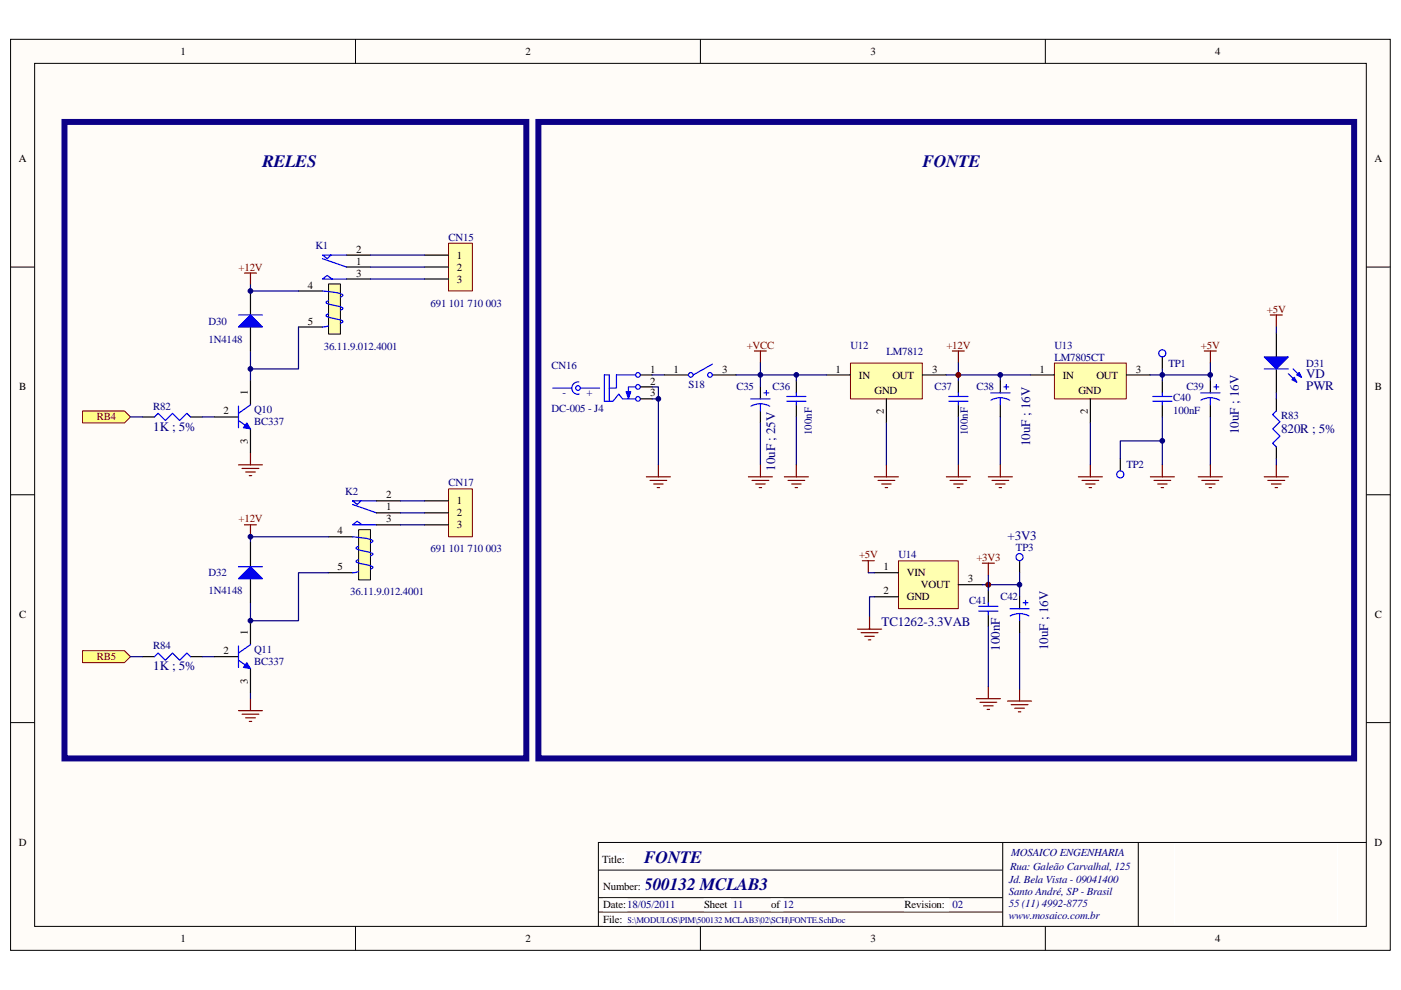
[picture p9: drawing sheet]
<svg xmlns="http://www.w3.org/2000/svg" width="297mm" height="210mm" viewBox="0 0 297 210" stroke-linecap="round" stroke-linejoin="round" font-family="sans-serif">
<path d="M2.3 8.4h292.5v193.2h-292.5z" fill="#fffcf8"/>
<path d="M2.2 8.3h292.6v193.3h-292.6z" fill="none" stroke="#000" stroke-width=".21"/>
<path d="M7.4 13.5h282.3v183h-282.3z" fill="#fffcf8"/>
<g fill="none" stroke="#000" stroke-width=".21">
<path d="M7.3 13.4h282.4v183.1h-282.4zM75.4 8.3v5.1M148.5 8.3v5.1M221.6 8.3v5.1M2.2 56.6h5.1M289.7 56.6h5.1M2.2 104.9h5.1M289.7 104.9h5.1M2.2 153.3h5.1M289.7 153.3h5.1M75.4 196.5v5.1M148.5 196.5v5.1"/>
<path d="M221.6 196.5v5.1"/>
</g>
<g fill="#000080" stroke="#000080" stroke-width=".21">
<circle cx="203.2" cy="79.5" r=".5"/>
<circle cx="209.5" cy="124" r=".49"/>
</g>
<path d="M127.7 181h5v2.5h-5z" fill="#fff"/>
<path d="M127.7 181h5v2.5h-5z" fill="none" stroke="#fff" stroke-width=".21"/>
<path d="M127.9 186.9h8.9v2.5h-8.9z" fill="#fff"/>
<path d="M127.9 186.9h8.9v2.5h-8.9z" fill="none" stroke="#fff" stroke-width=".21"/>
<path d="M127.9 193.7h5.1v2.5h-5.1z" fill="#fff"/>
<path d="M127.9 193.7h5.1v2.5h-5.1z" fill="none" stroke="#fff" stroke-width=".21"/>
<path d="M212.6 178.7v17.8M241.3 178.7v17.8M289.7 178.7h-162.8v17.8M126.9 184.6h85.7M126.9 190.4h85.7M126.9 193.4h85.7" fill="none" stroke="#000" stroke-width=".21"/>
<path d="M127.9 190.7h5.1v2.5h-5.1z" fill="#fff"/>
<path d="M127.9 190.7h5.1v2.5h-5.1z" fill="none" stroke="#fff" stroke-width=".21"/>
<path d="M149.3 190.7h5.6v2.5h-5.6z" fill="#fff"/>
<path d="M149.3 190.7h5.6v2.5h-5.6z" fill="none" stroke="#fff" stroke-width=".21"/>
<path d="M163.6 190.7h2.4v2.5h-2.4z" fill="#fff"/>
<path d="M163.5 190.7h2.5v2.5h-2.5z" fill="none" stroke="#fff" stroke-width=".21"/>
<path d="M191.8 190.7h9.3v2.5h-9.3z" fill="#fff"/>
<path d="M249 179h34.6v17h-34.6zM191.8 190.7h9.3v2.5h-9.3z" fill="none" stroke="#fff" stroke-width=".21"/>
<path d="M255.3 74.4h2.6M256.6 74.4v2.6M246.4 98.6v2.5M243.9 101.1h5.1M244.7 101.9h3.5M245.4 102.7h2.1M246.2 103.4h.5" fill="none" stroke="#800000" stroke-width=".25"/>
<path d="M246.4 75.7v2.6M237.5 97.3v2.6M246.4 80.8v2.5M246.4 85.9v2.5" fill="none" stroke="#000" stroke-width=".25"/>
<g fill="none" stroke="#00f" stroke-width=".25">
<path d="M244.4 84.1h4.1M244.4 85.1h4.1M246.4 83.3v.8M246.4 85.1v.8"/>
<circle cx="246.4" cy="74.9" r=".75"/>
<circle cx="237.5" cy="100.6" r=".75"/>
</g>
<path d="M256.6 77v3.8M256.6 79.5h-10.2v1.3M256.6 88.4v10.2" fill="none" stroke="#000080" stroke-width=".25"/>
<path d="M223.6 77h15.2v7.6h-15.2z" fill="#ffffb0"/>
<path d="M223.6 77h15.2v7.6h-15.2z" fill="none" stroke="#800000" stroke-width=".21"/>
<g fill="none" stroke="#000" stroke-width=".25">
<path d="M135.8 79.5h2.5M218.5 79.5h5M238.8 79.5h5.1M270.6 70.6v5.1M270.6 78.3v5M135.8 84.6h2.5M135.8 82.1h2.5M161.2 82.1v2.5M161.2 87.2v2.5M203.2 80.8v2.5M203.2 85.9v2.5M231.2 84.6v5.1"/>
<path d="M270.6 84.6v2.6M270.6 94.8v2.5"/>
</g>
<path d="M138.3 79.5h2.6M218.5 79.5h-6.4v1.3M246.4 78.3v1.2h-2.5M270.6 69.4v1.2M138.3 82.1h1.3v16.5M138.3 84.6h1.3M161.2 89.7v8.9M203.2 88.4v10.2M231.2 89.7v8.9M270.6 83.3v1.3M270.6 97.3v1.3" fill="none" stroke="#000080" stroke-width=".25"/>
<g fill="none" stroke="#800000" stroke-width=".25">
<path d="M160 74.4h2.5M161.2 74.4v2.6M269.3 66.8h2.6M270.6 66.8v2.6M139.6 98.6v2.5M161.2 98.6v2.5M203.2 98.6v2.5M231.2 98.6v2.5M270.6 98.6v2.5M137.1 101.1h5M137.8 101.9h3.6M138.6 102.7h2"/>
<path d="M139.3 103.4h.5M158.7 101.1h5.1M159.4 101.9h3.6M160.2 102.7h2M161 103.4h.5M200.7 101.1h5M201.4 101.9h3.6M202.2 102.7h2M202.9 103.4h.6M228.6 101.1h5.1M229.4 101.9h3.6M230.2 102.7h2"/>
<path d="M230.9 103.4h.5M268.1 101.1h5.1M268.8 101.9h3.6M269.6 102.7h2M270.3 103.4h.6"/>
</g>
<g fill="none" stroke="#00f" stroke-width=".25">
<path d="M134.8 79.5h-4.1v2.8h-1.5M268.1 78.3h5.1M273.2 79.3l1.7 1.7M274.2 78.3l1.7 1.7M117.2 82.3h4.1M122.7 81a1.31 1.31 0 0 0-1.5 1.3 1.31 1.31 0 0 0 1.6 1.3M123.1 82.3h4M134.8 82.1h-1.6v2M134.8 84.6h-2.8l-.8-1-1.3 1.5h-1.8v-5.6h1.1v5.6M159.2 84.6h4.1M159.2 86.1l.8-.3 1.2-.2 .8 .1 1.2 .4M161.2 85.6v1.6"/>
<path d="M162 83.3h1M162.5 82.8v1M201.2 84.1h4M201.2 85.1h4M203.2 83.3v.8M203.2 85.1v.8M270.6 87.2l-.8 .7 1.6 1.6-1.6 1.5 1.6 1.5-1.6 1.5 .8 .8"/>
<circle cx="135.3" cy="79.5" r=".5"/>
<circle cx="122.5" cy="82.3" r=".5"/>
<circle cx="135.3" cy="82.1" r=".5"/>
<circle cx="135.3" cy="84.6" r=".5"/>
</g>
<path d="M132.7 83.1h1l-.5 1.5z" fill="#00f" stroke="#00f" stroke-width=".21"/>
<g fill="#00f" stroke="#00f" stroke-width=".25">
<path d="M268.1 75.7h5.1l-2.6 2.6z"/>
<path d="M273.9 80.5l.5-.5 .5 1z"/>
<path d="M274.9 79.5l.5-.5 .5 1z"/>
</g>
<path d="M69.7 60.2h2.5v10.7h-2.5z" fill="#ffffb0"/>
<path d="M69.7 60.2h2.5v10.7h-2.5z" fill="none" stroke="#000" stroke-width=".21"/>
<path d="M68.4 54.9l5.1 1.7M70.1 54.1l-.7 .8-1-.8h5.1M70.4 59.2l-1-.8-1 .8h5.1M68.4 61.7l.5 .1a7.9 7.9 0 0 1 3.8 .8l-.5 .4M69.6 66.5l-.5 .5 .2 .1 3.3 1v.2l-.4 .3M69.6 63.8l-.5 .4 .2 .1 3.3 1 .1 .2-.5 .3M69.6 69.1l-1.2 .3M32.8 88.4l.7-.7 1.5 1.5 1.6-1.5 1.5 1.5 1.5-1.5 .8 .7" fill="none" stroke="#00f" stroke-width=".25"/>
<path d="M73.5 56.6h5M73.5 54.1h5M73.5 59.2h5M63.3 61.7h5.1M63.3 69.4h5.1M30.2 88.4h2.6M40.4 88.4h2.5" fill="none" stroke="#000" stroke-width=".25"/>
<path d="M53.1 60.5v1.2h10.2M53.1 74.4v6.4M63.3 69.4v8.9h-10.2M42.9 88.4h2.6" fill="none" stroke="#000080" stroke-width=".25"/>
<path d="M51.8 57.9h2.6M53.1 57.9v2.6M50.6 98.6h5M51.3 99.4h3.6M53.1 96.1v2.5M52.1 100.1h2M52.8 100.9h.6" fill="none" stroke="#800000" stroke-width=".25"/>
<path d="M17.5 87.2h8.9l1.3 1.2-1.3 1.3h-8.9z" fill-rule="evenodd" fill="#ffff80" stroke="#800000" stroke-width=".21"/>
<path d="M27.7 88.4h2.5" fill="none" stroke="#000080" stroke-width=".25"/>
<path d="M76 112.4h2.5v10.6h-2.5z" fill="#ffffb0"/>
<path d="M76 112.4h2.5v10.6h-2.5z" fill="none" stroke="#000" stroke-width=".21"/>
<path d="M74.7 113.9a10.6 10.6 0 0 1 4.4 .8l-.2 .3-.4 .1M74.7 107l5.1 1.8M76 118.7l-.5 .3a2.36 2.36 0 0 0 1.8 .7 2.37 2.37 0 0 1 1.8 .7l-.6 .3M76 115.9l-.5 .3a2.36 2.36 0 0 0 1.8 .7 2.39 2.39 0 0 1 1.8 .7l-.6 .3M76.5 106.2l-.7 .8-1.1-.8h5.1M76.8 111.3l-1-.7-1.1 .7h5.1M32.8 139.3l.7-.8 1.5 1.5 1.6-1.5 1.5 1.5 1.5-1.5 .8 .8M76 121.2l-1.3 .3" fill="none" stroke="#00f" stroke-width=".25"/>
<path d="M69.6 113.9h5.1M79.8 108.8h5.1M79.8 106.2h5.1M79.8 111.3h5.1M30.2 139.3h2.6M40.4 139.3h2.5M69.6 121.5h5.1" fill="none" stroke="#000" stroke-width=".25"/>
<path d="M69.6 113.9h-16.5v1.2M42.9 139.3h2.6M69.6 121.5h-6.3v10.2h-10.2v-3.9" fill="none" stroke="#000080" stroke-width=".25"/>
<path d="M51.8 111.3h2.6M53.1 111.3v2.6M50.6 150.7h5M51.3 151.5h3.6M52.1 152.3h2M52.8 153h.6M53.1 148.2v2.5" fill="none" stroke="#800000" stroke-width=".25"/>
<path d="M17.5 138h8.9l1.3 1.3-1.3 1.2h-8.9z" fill-rule="evenodd" fill="#ffff80" stroke="#800000" stroke-width=".21"/>
<path d="M27.7 139.3h2.5" fill="none" stroke="#000080" stroke-width=".25"/>
<path d="M180.3 77h15.3v7.6h-15.3z" fill="#ffffb0"/>
<path d="M180.3 77h15.3v7.6h-15.3z" fill="none" stroke="#800000" stroke-width=".21"/>
<path d="M175.2 79.5h5.1M195.6 79.5h5.1M168.8 80.8v2.5M168.8 85.9v2.5M187.9 84.6v5.1" fill="none" stroke="#000" stroke-width=".25"/>
<path d="M166.8 84.1h4.1M166.8 85.1h4.1M168.8 83.3v.8M168.8 85.1v.8" fill="none" stroke="#00f" stroke-width=".25"/>
<path d="M168.8 79.5v1.3M175.2 79.5h-14v2.6M200.7 79.5h11.4M203.2 77v3.8M168.8 88.4v10.2M187.9 89.7v8.9M212.1 88.4v10.2" fill="none" stroke="#000080" stroke-width=".25"/>
<g fill="none" stroke="#800000" stroke-width=".25">
<path d="M201.9 74.4h2.6M203.2 74.4v2.6M168.8 98.6v2.5M187.9 98.6v2.5M212.1 98.6v2.5M166.3 101.1h5.1M167.1 101.9h3.5M167.8 102.7h2.1M168.6 103.4h.5M185.4 101.1h5.1M186.2 101.9h3.5M186.9 102.7h2.1"/>
<path d="M187.7 103.4h.5M209.5 101.1h5.1M210.3 101.9h3.6M211.1 102.7h2M211.8 103.4h.5"/>
</g>
<circle cx="203.2" cy="79.5" r=".5" fill="#800000" stroke="#800000" stroke-width=".21"/>
<path d="M95.1 51.6h5.1v10.1h-5.1z" fill="#ffffb0"/>
<path d="M95.1 51.6h5.1v10.1h-5.1z" fill="none" stroke="#800000" stroke-width=".21"/>
<path d="M90 54.1h5.1M90 56.6h5.1M90 59.2h5.1" fill="none" stroke="#000" stroke-width=".25"/>
<path d="M78.5 56.6h11.5M78.5 54.1h11.5M78.5 59.2h11.5" fill="none" stroke="#000080" stroke-width=".25"/>
<path d="M95.1 103.7h5.1v10.2h-5.1z" fill="#ffffb0"/>
<path d="M95.1 103.7h5.1v10.2h-5.1z" fill="none" stroke="#800000" stroke-width=".21"/>
<path d="M90 106.2h5.1M90 108.8h5.1M90 111.3h5.1" fill="none" stroke="#000" stroke-width=".25"/>
<path d="M84.9 108.8h5.1M84.9 106.2h5.1M84.9 111.3h5.1" fill="none" stroke="#000080" stroke-width=".25"/>
<path d="M190.5 119h12.7v10.1h-12.7z" fill="#ffffb0"/>
<path d="M190.5 119h12.7v10.1h-12.7z" fill="none" stroke="#800000" stroke-width=".21"/>
<g fill="none" stroke="#000" stroke-width=".25">
<path d="M53.1 61.7v5.1M53.1 69.4v5M140.9 79.5h5.1M151 79.5h5.1M45.5 88.4h5.1M53.1 80.8v5.1M53.1 91v5.1M212.1 80.8v2.5M212.1 85.9v2.5M256.6 80.8v2.5M256.6 85.9v2.5M53.1 115.1v5.1"/>
<path d="M216.2 118.9v2.6M45.5 139.3h5.1M53.1 122.7v5.1M53.1 131.7v5M185.4 121.5h5.1M185.4 126.6h5.1M203.2 124h5.1M209.5 125.3v2.5M209.5 130.4v2.5M216.2 126.6v2.5M216.2 131.7v2.5M53.1 141.8v5.1"/>
</g>
<path d="M161.2 77v2.5h-5.1M246.4 93.5h-8.9v3.8M246.4 88.4v10.2M184.1 121.5h1.3M185.4 126.6h-1v4.3M208.3 124h7.9v2.6M209.5 132.9v12.7M209.5 122v3.3M216.2 121.5v2.5M216.2 134.2v12M53.1 146.9v1.3" fill="none" stroke="#000080" stroke-width=".25"/>
<g fill="none" stroke="#800000" stroke-width=".25">
<path d="M256.6 98.6v2.5M182.8 118.9h2.6M184.1 118.9v2.6M208.3 119.4h2.5M209.5 119.4v2.6M254.1 101.1h5.1M254.8 101.9h3.6M255.6 102.7h2M256.4 103.4h.5M181.8 133.4h5.1M182.6 134.2h3.6M183.3 135h2.1"/>
<path d="M184.1 135.7h.5M184.4 130.9v2.5M207 148.2h5.1M207.8 148.9h3.5M208.5 149.7h2.1M209.3 150.5h.5M209.5 145.6v2.6M213.6 148.7h5.1M214.4 149.5h3.5M215.2 150.2h2M215.9 151h.5M216.2 146.2v2.5"/>
</g>
<g fill="none" stroke="#00f" stroke-width=".25">
<path d="M50.6 66.8h5M151 77.2l-4 2.3M50.6 89.2l2.5 1.8M50.6 86.1v4.6M53.1 85.9l-2.5 1.8M210.1 83.3h4M210.1 84.9l1.2-.5 .8-.1 1.2 .3 .8 .3M212.1 84.3v1.6M212.8 82.1h1.1M213.4 81.6v1M254.6 83.3h4.1M254.6 84.9l1.2-.5 .8-.1 1.2 .3 .8 .3"/>
<path d="M256.6 84.3v1.6M257.4 82.1h1M257.9 81.6v1M50.6 120.2h5M50.6 137v4.6M53.1 136.7l-2.5 1.8M207.5 128.6h4.1M207.5 129.6h4.1M209.5 127.8v.8M209.5 129.6v.8M214.1 129.1h4.1M214.2 130.6l.7-.3 1.3-.2 1.2 .2 .7 .3"/>
<path d="M216.2 130.1v1.6M216.9 127.8h1M217.4 127.3v1.1M50.6 140l2.5 1.8"/>
<circle cx="146.5" cy="79.5" r=".5"/>
<circle cx="150.5" cy="79.5" r=".5"/>
<circle cx="216.2" cy="118.2" r=".75"/>
</g>
<circle cx="209.5" cy="124" r=".49" fill="#800000" stroke="#800000" stroke-width=".21"/>
<g fill="#00f" stroke="#00f" stroke-width=".25">
<path d="M53.1 66.8l2.5 2.6h-5z"/>
<path d="M50.6 122.7l2.5-2.5 2.5 2.5z"/>
</g>
<path d="M13.7 25.9h97.9v135h-97.9zM114.1 25.9h173v135h-173z" fill="none" stroke="#0c0087" stroke-width="1.3"/>
<g fill="#00f" stroke="#00f" stroke-width=".21">
<path d="M52.3 89.7l.8 1.3-1.5-.3z"/>
<path d="M52.3 140.5l.8 1.3-1.5-.2z"/>
</g>
<g fill="#000080" stroke="#000080" stroke-width=".21">
<circle cx="53.1" cy="131.6" r=".49"/>
<circle cx="53.1" cy="113.8" r=".49"/>
<circle cx="53.1" cy="78.2" r=".49"/>
<circle cx="53.1" cy="61.7" r=".49"/>
<circle cx="139.6" cy="84.6" r=".49"/>
<circle cx="161.2" cy="79.5" r=".5"/>
<circle cx="168.8" cy="79.5" r=".49"/>
<circle cx="212.1" cy="79.5" r=".49"/>
<circle cx="216.1" cy="124" r=".49"/>
<circle cx="246.4" cy="93.5" r=".5"/>
<circle cx="246.4" cy="79.5" r=".5"/>
<circle cx="256.6" cy="79.5" r=".49"/>
</g>
<g font-size="3.7" fill="#000080">
<text x="55.7" y="35.5">RELES</text>
<text x="195.6" y="35.5">FONTE</text>
<text x="136.6" y="183">FONTE</text>
<text x="136.6" y="188.8">500132 MCLAB3</text>
</g>
<g font-size="2.8" fill="#000080">
<text x="277" y="82.7">PWR</text>
<text x="277" y="80.2">VD</text>
<text x="32.5" y="91.3">1K ; 5%</text>
<text x="218.4" y="94.6" transform="rotate(-90 218.4 94.6)">10uF ; 16V</text>
<text x="262.7" y="92.1" transform="rotate(-90 262.7 92.1)">10uF ; 16V</text>
<text x="271.6" y="91.8">820R ; 5%</text>
<text x="164.4" y="99.9" transform="rotate(-90 164.4 99.9)">10uF ; 25V</text>
<text x="213.6" y="114.5">+3V3</text>
<text x="186.9" y="132.8">TC1262-3.3VAB</text>
<text x="222.2" y="137.9" transform="rotate(-90 222.2 137.9)">10uF ; 16V</text>
<text x="32.5" y="142.2">1K ; 5%</text>
<text x="212" y="138" transform="rotate(-90 212 138)">100nF</text>
</g>
<g font-size="2.3">
<text x="38.3" y="11.6">1</text>
<text x="111.4" y="11.6">2</text>
<text x="184.5" y="11.6">3</text>
<text x="257.7" y="11.6">4</text>
<text x="4" y="34.5">A</text>
<text x="291.4" y="34.5">A</text>
<text x="75.5" y="53.6">2</text>
<text x="75.5" y="56.1">1</text>
<text x="75.5" y="58.7">3</text>
<text x="96.9" y="54.9">1</text>
<text x="96.9" y="57.4">2</text>
<text x="96.9" y="59.9">3</text>
<text x="65.2" y="61.2">4</text>
<text x="65.2" y="68.8">5</text>
<text x="4" y="82.8">B</text>
<text x="52.6" y="83.9" transform="rotate(-90 52.6 83.9)">1</text>
<text x="137.8" y="81.6">2</text>
<text x="137.8" y="79">1</text>
<text x="142.8" y="79">1</text>
<text x="153.1" y="79">3</text>
<text x="177.2" y="79">1</text>
<text x="182.1" y="80.3">IN</text>
<text x="185.4" y="83.6">GND</text>
<text x="189.2" y="80.3">OUT</text>
<text x="197.6" y="79">3</text>
<text x="220.4" y="79">1</text>
<text x="225.3" y="80.3">IN</text>
<text x="228.6" y="83.6">GND</text>
<text x="232.4" y="80.3">OUT</text>
<text x="240.9" y="79">3</text>
<text x="291.5" y="82.8">B</text>
<text x="47.4" y="87.9">2</text>
<text x="137.8" y="84.1">3</text>
<text x="187.4" y="87.8" transform="rotate(-90 187.4 87.8)">2</text>
<text x="230.6" y="87.8" transform="rotate(-90 230.6 87.8)">2</text>
<text x="52.6" y="94.1" transform="rotate(-90 52.6 94.1)">3</text>
<text x="81.9" y="105.7">2</text>
<text x="96.9" y="107">1</text>
<text x="71.6" y="113.3">4</text>
<text x="81.9" y="108.2">1</text>
<text x="81.9" y="110.8">3</text>
<text x="96.9" y="109.5">2</text>
<text x="96.9" y="112.1">3</text>
<text x="71.6" y="121">5</text>
<text x="187.3" y="121">1</text>
<text x="192.3" y="122.2">VIN</text>
<text x="195.2" y="124.8">VOUT</text>
<text x="205.2" y="123.5">3</text>
<text x="4" y="131.1">C</text>
<text x="187.3" y="126">2</text>
<text x="192.3" y="127.3">GND</text>
<text x="291.5" y="131.1">C</text>
<text x="52.6" y="134.7" transform="rotate(-90 52.6 134.7)">1</text>
<text x="47.4" y="138.8">2</text>
<text x="52.6" y="145" transform="rotate(-90 52.6 145)">3</text>
<text x="4" y="179.4">D</text>
<text x="291.4" y="179.4">D</text>
<text x="127.7" y="183">Title:</text>
<text x="127.9" y="188.8">Number:</text>
<text x="127.9" y="195.7">File:</text>
<text x="127.9" y="192.6">Date:18/05/2011</text>
<text x="149.3" y="192.6">Sheet</text>
<text x="163.5" y="192.6">of</text>
<text x="191.7" y="192.6">Revision:</text>
<text x="38.3" y="199.8">1</text>
<text x="111.4" y="199.8">2</text>
<text x="184.5" y="199.8">3</text>
<text x="257.7" y="199.8">4</text>
</g>
<g font-size="2.3" fill="#000080">
<text x="66.9" y="52.8">K1</text>
<text x="95.1" y="51">CN15</text>
<text x="91.3" y="65">691 101 710 003</text>
<text x="44.2" y="68.8">D30</text>
<text x="44.2" y="72.7">1N4148</text>
<text x="68.6" y="74.2">36.11.9.012.4001</text>
<text x="180.3" y="73.9">U12</text>
<text x="187.9" y="75.2">LM7812</text>
<text x="223.6" y="76.5">LM7805CT</text>
<text x="223.6" y="73.9">U13</text>
<text x="247.7" y="77.7">TP1</text>
<text x="277" y="77.7">D31</text>
<text x="117" y="78.3">CN16</text>
<text x="146" y="82.3">S18</text>
<text x="156.1" y="82.8">C35</text>
<text x="163.8" y="82.8">C36</text>
<text x="198.1" y="82.8">C37</text>
<text x="207" y="82.8">C38</text>
<text x="251.5" y="82.8">C39</text>
<text x="32.5" y="86.9">R82</text>
<text x="53.9" y="87.7">Q10</text>
<text x="117" y="87.4">DC-005 - J4</text>
<text x="119.2" y="84.1">-</text>
<text x="124.4" y="84.1">+</text>
<text x="248.7" y="87.7">100nF</text>
<text x="248.7" y="85.1">C40</text>
<text x="271.6" y="88.9">R83</text>
<text x="53.9" y="90.2">BC337</text>
<text x="172.1" y="92.2" transform="rotate(-90 172.1 92.2)">100nF</text>
<text x="205.2" y="92.2" transform="rotate(-90 205.2 92.2)">100nF</text>
<text x="238.8" y="99.4">TP2</text>
<text x="73.2" y="104.9">K2</text>
<text x="95.1" y="103.2">CN17</text>
<text x="91.3" y="117.2">691 101 710 003</text>
<text x="190.5" y="118.4">U14</text>
<text x="215.4" y="116.9">TP3</text>
<text x="44.2" y="122.2">D32</text>
<text x="44.2" y="126">1N4148</text>
<text x="74.2" y="126.3">36.11.9.012.4001</text>
<text x="205.5" y="128.1">C41</text>
<text x="212.1" y="127.3">C42</text>
<text x="32.5" y="137.8">R84</text>
<text x="53.9" y="141.1">BC337</text>
<text x="53.9" y="138.5">Q11</text>
<text x="214.1" y="184.5">Rua: Galeão Carvalhal, 125</text>
<text x="214.4" y="181.5">MOSAICO ENGENHARIA</text>
<text x="213.9" y="187.3">Jd. Bela Vista - 09041400</text>
<text x="213.9" y="189.9">Santo André, SP - Brasil</text>
<text x="155.4" y="192.7">11</text>
<text x="166.1" y="192.7">12</text>
<text x="201.9" y="192.7">02</text>
<text x="213.9" y="192.4">55 (11) 4992-8775</text>
<text x="213.9" y="195">www.mosaico.com.br</text>
</g>
<g font-size="2.3" fill="#800000">
<text x="50.6" y="57.4">+12V</text>
<text x="268.6" y="66.3">+5V</text>
<text x="158.3" y="73.9">+VCC</text>
<text x="200.7" y="73.9">+12V</text>
<text x="254.6" y="73.9">+5V</text>
<text x="20.5" y="89.2">RB4</text>
<text x="50.6" y="110.8">+12V</text>
<text x="182.1" y="118.4">+5V</text>
<text x="207" y="118.9">+3V3</text>
<text x="20.5" y="140">RB5</text>
</g>
<text font-size="1.8" fill="#000080" x="133" y="195.8">S:\MODULOS\PIM\500132 MCLAB3\02\SCH\FONTE.SchDoc</text>
</svg>
